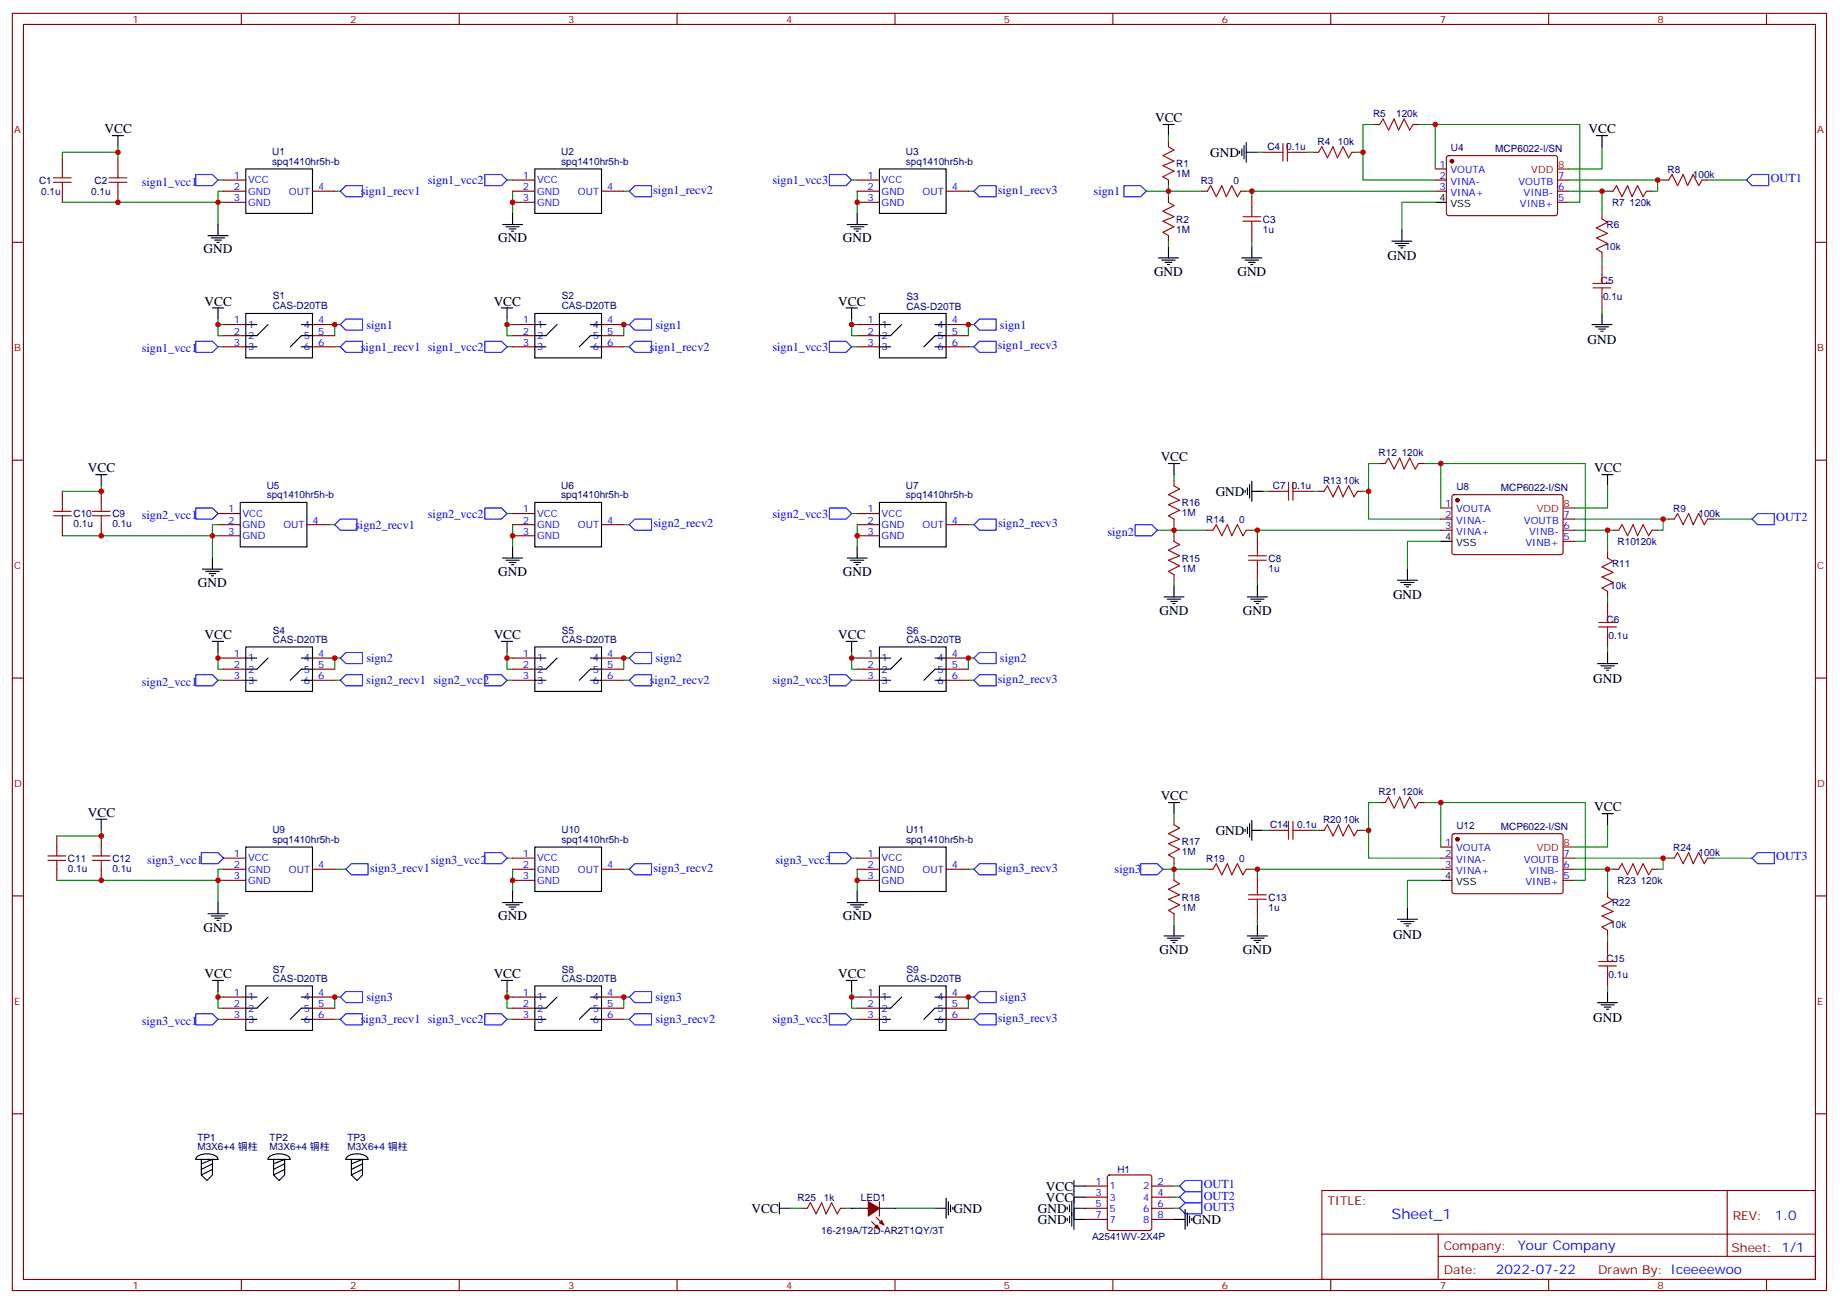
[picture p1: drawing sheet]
<svg xmlns="http://www.w3.org/2000/svg" width="584mm" height="414mm" viewBox="0 0 584 414" stroke-linecap="round" stroke-linejoin="round" font-family="sans-serif">
<g fill="#870000" stroke="#870000" stroke-width=".35">
<path d="M275.6 381.4l3.5 2.1-3.5 2.4z"/>
<path d="M279.1 388.1l.7-.8 .7 1.5z"/>
<path d="M277.7 389.5l.7-.7 .7 1.4z"/>
<circle cx="460.8" cy="51.2" r=".53"/>
<circle cx="462.5" cy="158.7" r=".53"/>
<circle cx="462.5" cy="266.3" r=".53"/>
</g>
<g fill="none" stroke="#870000" stroke-width=".35">
<path d="M3.9 4.2h575.7v405.4h-575.7zM7.4 7.8h568.7v398.2h-568.7zM76.6 4.2v3.6M145.7 4.2v3.6M214.9 4.2v3.6M284 4.2v3.6M353.2 4.2v3.6M422.3 4.2v3.6M491.5 4.2v3.6M560.6 4.2v3.6M436.1 39.5h1.7M448.4 39.5h1.8"/>
<path d="M19.8 50.1v3.5M37.4 50.1v3.5M70.9 57.1h7.1M162.7 57.1h7M272 57.1h7.1M370.8 44.8v1.8M370.8 57.1v1.8M400.8 48.3h3.5M411.4 48.3h3.5M416.7 48.3h1.7M429 48.3h1.8M455.5 53.6h3.5"/>
<path d="M455.5 57.1h3.5M459.2 49.6l.5-.2h34.1l.5 .7-.1 17.9-.6 .4h-34.2l-.4-.7v-17.6zM494.3 57.1h3.5M527.8 57.1h1.8M540.1 57.1h1.8M3.9 76.9h3.5M19.8 60.7v3.5M37.4 60.7v3.5M70.9 60.7h7.1M70.9 64.2h7.1M99.2 60.7h7M162.7 60.7h7"/>
<path d="M162.7 64.2h7M190.9 60.7h7M272 60.7h7.1M272 64.2h7.1M300.2 60.7h7.1M370.8 62.4v1.8M370.8 74.8v1.8M381.4 60.7h1.8M393.7 60.7h1.8M397.3 62.4v3.6M397.3 73v3.6M455.5 60.7h3.5"/>
<path d="M494.3 60.7h3.5M494.3 64.2h3.5M508.4 67.7v1.8M510.2 60.7h1.7M522.5 60.7h1.8M576.1 76.9h3.5M508.4 80.1v1.7M508.4 83.6v3.5M508.4 94.2v3.5M70.9 103h7.1M70.9 106.5h7.1M70.9 110.1h7.1"/>
<path d="M99.2 103h7M99.2 106.5h7M99.2 110.1h7M162.7 103h7M162.7 106.5h7M162.7 110.1h7M190.9 103h7M190.9 106.5h7M190.9 110.1h7M272 103h7.1M272 106.5h7.1M272 110.1h7.1"/>
<path d="M300.2 103h7.1M300.2 106.5h7.1M300.2 110.1h7.1M3.9 146h3.5M19.8 155.9v3.6M32.1 155.9v3.6M372.6 152.4v1.8M402.6 155.9h3.5M413.1 155.9h3.6M418.4 155.9h1.8M430.8 155.9h1.7M437.8 147.1h1.8"/>
<path d="M450.2 147.1h1.7M461 157.2l.5-.2h34.1l.4 .7v17.9l-.7 .4h-34.1l-.4-.7v-17.6zM576.1 146h3.5M19.8 166.5v3.5M32.1 166.5v3.5M69.2 163h7M69.2 166.5h7M69.2 170h7M97.4 166.5h7.1M162.7 163h7M162.7 166.5h7M162.7 170h7"/>
<path d="M190.9 166.5h7M272 163h7.1M272 166.5h7.1M272 170h7.1M300.2 166.5h7.1M372.6 164.7v1.8M372.6 170v1.8M383.2 168.3h1.7M395.5 168.3h1.8M399 170v3.6M457.2 164.7h3.6M457.2 168.3h3.6"/>
<path d="M457.2 161.2h3.6M496 164.7h3.6M496 168.3h3.6M496 171.8h3.6M510.2 175.3v1.8M511.9 168.3h1.8M524.3 168.3h1.7M529.6 164.7h1.7M541.9 164.7h1.8M372.6 182.4v1.7M399 180.6v3.5M510.2 187.7v1.7"/>
<path d="M510.2 191.2v3.5M3.9 215.2h3.5M70.9 208.8h7.1M70.9 212.4h7.1M70.9 215.9h7.1M99.2 208.8h7M99.2 212.4h7M99.2 215.9h7M162.7 208.8h7M162.7 212.4h7M162.7 215.9h7M190.9 208.8h7"/>
<path d="M190.9 212.4h7M190.9 215.9h7M272 208.8h7.1M272 212.4h7.1M272 215.9h7.1M300.2 208.8h7.1M300.2 212.4h7.1M300.2 215.9h7.1M510.2 201.8v3.5M576.1 215.2h3.5M372.6 260v1.8M437.8 254.7h1.8"/>
<path d="M450.2 254.7h1.7M18 265.3v3.5M18 275.9v3.5M32.1 265.3v3.5M32.1 275.9v3.5M70.9 272.3h7.1M70.9 275.9h7.1M70.9 279.4h7.1M99.2 275.9h7M162.7 272.3h7M162.7 275.9h7M162.7 279.4h7"/>
<path d="M190.9 275.9h7M272 272.3h7.1M272 275.9h7.1M272 279.4h7.1M300.2 275.9h7.1M372.6 272.3v1.8M372.6 277.6v1.8M383.2 275.9h1.7M395.5 275.9h1.8M399 277.6v3.6M402.6 263.5h3.5M413.1 263.5h3.6"/>
<path d="M418.4 263.5h1.8M430.8 263.5h1.7M457.2 268.8h3.6M457.2 272.3h3.6M457.2 275.9h3.6M461 264.8l.5-.2h34.1l.4 .7v17.9l-.7 .4h-34.1l-.4-.7v-17.6zM496 272.3h3.6M496 275.9h3.6M496 279.4h3.6M511.9 275.9h1.8M524.3 275.9h1.7M529.6 272.3h1.7"/>
<path d="M541.9 272.3h1.8M3.9 284.3h3.5M372.6 290v1.7M399 288.2v3.5M510.2 282.9v1.8M510.2 295.3v1.7M510.2 298.8v3.5M576.1 284.3h3.5M70.9 316.4h7.1M70.9 320h7.1M99.2 316.4h7M99.2 320h7"/>
<path d="M162.7 316.4h7M162.7 320h7M190.9 316.4h7M190.9 320h7M272 316.4h7.1M272 320h7.1M300.2 316.4h7.1M300.2 320h7.1M510.2 309.4v3.5M70.9 323.5h7.1M99.2 323.5h7M162.7 323.5h7"/>
<path d="M190.9 323.5h7M272 323.5h7.1M300.2 323.5h7.1M3.9 353.5h3.5M576.1 353.5h3.5M344.3 376.4h7.1M344.3 379.9h7.1M351.6 373.1l.5-.2h12.7l.5 .2 .2 .5v16.2l-.2 .5-.5 .2h-12.7l-.5-.2-.2-.5v-16.2zM365.5 376.4h7.1M365.5 379.9h7.1M419.5 377.8h156.6v28.2h-156.6zM548.1 377.8v20.9"/>
<path d="M254.4 383.5h1.8M266.7 383.5h1.8M276.6 387.7l2.5 2.5M278 386.3l2.5 2.5M279.1 381.4v4.5M344.3 383.5h7.1M344.3 387h7.1M365.5 383.5h7.1M365.5 387h7.1M419.5 391.7h156.5M456.4 398.7h119.6M456.4 391.7v14.1"/>
<path d="M76.6 406v3.6M145.7 406v3.6M214.9 406v3.6M284 406v3.6M353.2 406v3.6M422.3 406v3.6M491.5 406v3.6M560.6 406v3.6"/>
</g>
<g fill="none" stroke="#000" stroke-width=".35">
<path d="M369 39.5h3.6M370.8 39.5v3.5M35.7 43h3.5M37.4 43v3.6M78 53.6h21.2v14.1h-21.2zM169.7 53.6h21.2v14.1h-21.2zM279.1 53.6h21.1v14.1h-21.1zM393.4 48v.7M394.1 47.3v2.1M394.8 46.2v4.2M395.5 48.3h3.5M395.5 45.2v6.3"/>
<path d="M506.6 43h3.6M508.4 43v3.6M66 74.8h6.4M67.1 75.5h4.2M68.1 76.2h2.1M68.8 76.9h.7M69.2 71.3v3.5M159.5 71.3h6.3M160.5 72h4.3M161.6 72.7h2.1M162.3 73.4h.7M162.7 67.7v3.6"/>
<path d="M268.9 71.3h6.3M269.9 72h4.2M271 72.7h2.1M271.7 73.4h.7M272 67.7v3.6M370.8 78.3v3.5M397.3 78.3v3.5M441.7 76.6h6.4M442.8 77.3h4.2M443.8 78h2.1M444.5 78.7h.7M444.9 73v3.6"/>
<path d="M455.5 64.2h3.5M67.4 97.7h3.5M69.2 97.7v3.5M78 99.5h21.2v14.1h-21.2zM159.1 97.7h3.6M160.9 97.7v3.5M169.7 99.5h21.2v14.1h-21.2zM268.5 97.7h3.5M270.3 97.7v3.5M279.1 99.5h21.1v14.1h-21.1zM367.6 81.8h6.4M368.7 82.5h4.2"/>
<path d="M369.7 83.3h2.2M370.5 84h.7M394.1 81.8h6.3M395.1 82.5h4.3M396.2 83.3h2.1M396.9 84h.7M508.4 99.5v3.5M78 103h3.5M78 110.1h3.5M85.1 103l-3.6 3.5h-3.5M95.6 103h3.6M95.6 110.1h3.6"/>
<path d="M99.2 106.5h-3.6l-3.5 3.6M169.7 103h3.5M169.7 110.1h3.5M176.8 103l-3.6 3.5h-3.5M187.4 103h3.5M187.4 110.1h3.5M190.9 106.5h-3.5l-3.6 3.6M279.1 103h3.5M279.1 110.1h3.5M286.1 103l-3.5 3.5h-3.5M296.7 103h3.5M296.7 110.1h3.5"/>
<path d="M300.2 106.5h-3.5l-3.5 3.6M505.2 103h6.4M506.3 103.7h4.2M507.3 104.4h2.1M508 105.1h.7M30.4 150.6h3.5M32.1 150.6v3.6M76.2 159.5h21.2v14.1h-21.2zM169.7 159.5h21.2v14.1h-21.2zM279.1 159.5h21.1v14.1h-21.1zM370.8 147.1h3.5M372.6 147.1v3.5"/>
<path d="M395.1 155.6v.7M395.9 154.9v2.1M396.6 153.8v4.2M397.3 152.8v6.3M397.3 155.9h3.5M508.4 150.6h3.5M510.2 150.6v3.6M67.4 177.1v3.5M159.5 177.1h6.3M160.5 177.8h4.3M161.6 178.5h2.1M162.3 179.2h.7"/>
<path d="M162.7 173.6v3.5M268.9 177.1h6.3M269.9 177.8h4.2M271 178.5h2.1M271.7 179.2h.7M272 173.6v3.5M457.2 171.8h3.6M64.2 180.6h6.4M65.3 181.3h4.2M66.4 182h2.1M67.1 182.7h.7M369.4 189.4h6.3"/>
<path d="M370.5 190.1h4.2M371.5 190.9h2.1M372.2 191.6h.7M372.6 185.9v3.5M395.9 189.4h6.3M396.9 190.1h4.2M398 190.9h2.1M398.7 191.6h.7M399 185.9v3.5M443.5 184.1h6.3M444.5 184.9h4.3M445.6 185.6h2.1"/>
<path d="M446.3 186.3h.7M446.7 180.6v3.5M67.4 203.6h3.5M69.2 203.6v3.5M78 205.3h21.2v14.1h-21.2zM78 208.8h3.5M78 215.9h3.5M85.1 208.8l-3.6 3.6h-3.5M95.6 208.8h3.6M95.6 215.9h3.6M99.2 212.4h-3.6l-3.5 3.5M159.1 203.6h3.6"/>
<path d="M160.9 203.6v3.5M169.7 205.3h21.2v14.1h-21.2zM169.7 208.8h3.5M169.7 215.9h3.5M176.8 208.8l-3.6 3.6h-3.5M187.4 208.8h3.5M187.4 215.9h3.5M190.9 212.4h-3.5l-3.6 3.5M268.5 203.6h3.5M270.3 203.6v3.5M279.1 205.3h21.1v14.1h-21.1zM279.1 208.8h3.5"/>
<path d="M279.1 215.9h3.5M286.1 208.8l-3.5 3.6h-3.5M296.7 208.8h3.5M296.7 215.9h3.5M300.2 212.4h-3.5l-3.5 3.5M507 210.6h6.3M508 211.3h4.3M509.1 212h2.1M509.8 212.7h.7M510.2 207.1v3.5M30.4 260h3.5M32.1 260v3.5"/>
<path d="M370.8 254.7h3.5M372.6 254.7v3.5M508.4 258.2h3.5M510.2 258.2v3.6M78 268.8h21.2v14.1h-21.2zM169.7 268.8h21.2v14.1h-21.2zM279.1 268.8h21.1v14.1h-21.1zM395.1 263.2v.7M395.9 262.5v2.1M396.6 261.4v4.2M397.3 260.3v6.4M397.3 263.5h3.5"/>
<path d="M457.2 279.4h3.6M66 290h6.4M67.1 290.7h4.2M68.1 291.4h2.1M68.8 292.1h.7M69.2 286.5v3.5M159.5 286.5h6.3M160.5 287.2h4.3M161.6 287.9h2.1M162.3 288.6h.7M162.7 282.9v3.6M268.9 286.5h6.3"/>
<path d="M269.9 287.2h4.2M271 287.9h2.1M271.7 288.6h.7M272 282.9v3.6M369.4 297h6.3M370.5 297.7h4.2M371.5 298.4h2.1M372.2 299.2h.7M372.6 293.5v3.5M395.9 297h6.3M396.9 297.7h4.2M398 298.4h2.1"/>
<path d="M398.7 299.2h.7M399 293.5v3.5M443.5 291.7h6.3M444.5 292.5h4.3M445.6 293.2h2.1M446.3 293.9h.7M446.7 288.2v3.5M67.4 311.1h3.5M69.2 311.1v3.6M78 312.9h21.2v14.1h-21.2zM78 316.4h3.5M85.1 316.4l-3.6 3.6h-3.5"/>
<path d="M95.6 316.4h3.6M99.2 320h-3.6l-3.5 3.5M159.1 311.1h3.6M160.9 311.1v3.6M169.7 312.9h21.2v14.1h-21.2zM169.7 316.4h3.5M176.8 316.4l-3.6 3.6h-3.5M187.4 316.4h3.5M190.9 320h-3.5l-3.6 3.5M268.5 311.1h3.5M270.3 311.1v3.6M279.1 312.9h21.1v14.1h-21.1z"/>
<path d="M279.1 316.4h3.5M286.1 316.4l-3.5 3.6h-3.5M296.7 316.4h3.5M300.2 320h-3.5l-3.5 3.5M507 318.2h6.3M508 318.9h4.3M509.1 319.6h2.1M510.2 314.7v3.5M78 323.5h3.5M95.6 323.5h3.6M169.7 323.5h3.5M187.4 323.5h3.5"/>
<path d="M279.1 323.5h3.5M296.7 323.5h3.5M509.8 320.3h.7M62.5 367.2a5.3 5.3 0 0 1 6.6 .3l.1 .4h-7.1zM63.9 367.9v5l1.8 1.7 1.7-1.7v-5l-3.5 1.5M67.4 369.4l-3.5 1.7M67.4 371.1l-3.5 1.8M85.4 367.2a5.3 5.3 0 0 1 6.6 .3l.1 .4h-7zM86.8 367.9v5l1.8 1.7 1.7-1.7v-5l-3.5 1.5M90.3 369.4l-3.5 1.7M90.3 371.1l-3.5 1.8M110.1 367.2a5.3 5.3 0 0 1 6.6 .3l.1 .4h-7.1z"/>
<path d="M111.5 367.9v5l1.8 1.7 1.7-1.7v-5l-3.5 1.5M115 369.4l-3.5 1.7M115 371.1l-3.5 1.8M340.8 374.6v15.6M340.8 376.4h3.5M340.8 379.9h3.5M247.3 383.5h3.6M247.3 381.7v3.5M270.3 383.5h5.3M279.1 383.5h5.3M296.7 383.5h3.5M300.2 380.3v6.3"/>
<path d="M301 381.4v4.2M301.7 382.4v2.1M302.4 383.1v.7M338.7 383.1v.7M338.7 386.6v.7M339.4 382.4v2.1M339.4 385.9v2.2M340.1 381.4v7.7M340.8 383.5h3.5M340.8 387h3.5M372.6 387h3.5M376.1 383.8v6.4"/>
<path d="M376.8 384.9v4.2M377.5 385.9v2.2M378.2 386.6v.7"/>
</g>
<path d="M494.3 53.6h3.5M496 161.2h3.6M496 268.8h3.6" fill="none" stroke="#f00" stroke-width=".35"/>
<g fill="none" stroke="#a10000" stroke-width=".35">
<path d="M437.8 39.5l1.1-1.8 1.8 3.6 1.7-3.6 1.4 3.6 1.8-3.6 1.8 3.6 1-1.8M17 57.9h5.6M17 56.4h5.6M19.8 53.6v2.8M19.8 57.9v2.8M34.6 57.9h5.7M34.6 56.4h5.7M37.4 53.6v2.8M37.4 57.9v2.8M370.8 46.6l1.8 1-3.6 1.8 3.6 1.8-3.6 1.4 3.6 1.7-3.6 1.8 1.8 1M404.3 48.3h2.8M407.1 45.5v5.7"/>
<path d="M408.6 45.5v5.7M408.6 48.3h2.8M418.4 48.3l1.1-1.7 1.8 3.5 1.7-3.5 1.4 3.5 1.8-3.5 1.8 3.5 1-1.8M529.6 57.1l1-1.7 1.8 3.5 1.7-3.5 1.5 3.5 1.7-3.5 1.8 3.5 1-1.8M370.8 64.2l1.8 1.1-3.6 1.7 3.6 1.8-3.6 1.4 3.6 1.8-3.6 1.7 1.8 1.1M383.2 60.7l1-1.8 1.8 3.5 1.7-3.5 1.4 3.5 1.8-3.5 1.8 3.5 1-1.7M394.4 70.2h5.7M394.4 68.8h5.7M397.3 66v2.8M397.3 70.2v2.8M508.4 69.5l1.8 1.1-3.6 1.7 3.6 1.8-3.6 1.4 3.6 1.8-3.6 1.7 1.8 1.1M511.9 60.7l1.1-1.8 1.7 3.5 1.8-3.5 1.4 3.5 1.8-3.5 1.7 3.5 1.1-1.7"/>
<path d="M505.6 91.4h5.6M505.6 90h5.6M508.4 87.1v2.9M508.4 91.4v2.8M19.8 159.5v2.8M32.1 159.5v2.8M372.6 154.2l1.7 1-3.5 1.8 3.5 1.7-3.5 1.5 3.5 1.7-3.5 1.8 1.8 1M406.1 155.9h2.8M408.9 153.1v5.6M410.3 153.1v5.6M410.3 155.9h2.8M420.2 155.9l1.1-1.7 1.7 3.5 1.8-3.5 1.4 3.5 1.8-3.5 1.7 3.5 1.1-1.8"/>
<path d="M439.6 147.1l1.1-1.8 1.7 3.6 1.8-3.6 1.4 3.6 1.8-3.6 1.7 3.6 1.1-1.8M17 163.7h5.6M17 162.3h5.6M19.8 163.7v2.8M29.3 163.7h5.7M29.3 162.3h5.7M32.1 163.7v2.8M372.6 171.8l1.7 1.1-3.5 1.7 3.5 1.8-3.5 1.4 3.5 1.8-3.5 1.7 1.8 1.1M384.9 168.3l1.1-1.8 1.7 3.5 1.8-3.5 1.4 3.5 1.8-3.5 1.7 3.5 1.1-1.7M396.2 177.8h5.6M396.2 176.4h5.6M399 173.6v2.8"/>
<path d="M399 177.8v2.8M510.2 177.1l1.7 1.1-3.5 1.7 3.5 1.8-3.5 1.4 3.5 1.8-3.5 1.7 1.8 1.1M513.7 168.3l1-1.8 1.8 3.5 1.8-3.5 1.4 3.5 1.7-3.5 1.8 3.5 1.1-1.7M531.3 164.7l1.1-1.7 1.7 3.5 1.8-3.5 1.4 3.5 1.8-3.5 1.7 3.5 1.1-1.8M507.3 199h5.7M507.3 197.6h5.7M510.2 194.7v2.9M510.2 199v2.8M439.6 254.7l1.1-1.8 1.7 3.6 1.8-3.6 1.4 3.6 1.8-3.6 1.7 3.6 1.1-1.8M15.2 273h5.6M15.2 271.6h5.6M18 268.8v2.8"/>
<path d="M18 273v2.9M29.3 273h5.7M29.3 271.6h5.7M32.1 268.8v2.8M32.1 273v2.9M372.6 261.8l1.7 1-3.5 1.8 3.5 1.7-3.5 1.5 3.5 1.7-3.5 1.8 1.8 1M372.6 279.4l1.7 1.1-3.5 1.7 3.5 1.8-3.5 1.4 3.5 1.8-3.5 1.7 1.8 1.1M384.9 275.9l1.1-1.8 1.7 3.5 1.8-3.5 1.4 3.5 1.8-3.5 1.7 3.5 1.1-1.7M406.1 263.5h2.8M408.9 260.7v5.6M410.3 260.7v5.6M410.3 263.5h2.8"/>
<path d="M420.2 263.5l1.1-1.7 1.7 3.5 1.8-3.5 1.4 3.5 1.8-3.5 1.7 3.5 1.1-1.8M513.7 275.9l1-1.8 1.8 3.5 1.8-3.5 1.4 3.5 1.7-3.5 1.8 3.5 1.1-1.7M531.3 272.3l1.1-1.7 1.7 3.5 1.8-3.5 1.4 3.5 1.8-3.5 1.7 3.5 1.1-1.8M396.2 285.4h5.6M396.2 284h5.6M399 281.2v2.8M399 285.4v2.8M510.2 284.7l1.7 1-3.5 1.8 3.5 1.8-3.5 1.4 3.5 1.8-3.5 1.7 1.8 1.1M507.3 306.6h5.7M507.3 305.2h5.7M510.2 302.3v2.9M510.2 306.6v2.8"/>
<path d="M256.2 383.5l1-1.8 1.8 3.5 1.7-3.5 1.4 3.5 1.8-3.5 1.8 3.5 1-1.7"/>
</g>
<g fill="none" stroke="#008700" stroke-width=".35">
<path d="M436.1 39.5h-3.6v8.8M450.2 39.5h5.3v14.1M455.5 39.5h45.8v24.7h-3.5M37.4 46.6v1.7h-17.6v1.8M37.4 48.3v1.8M69.2 57.1h1.7M160.9 57.1h1.8M270.3 57.1h1.7M370.8 43v1.8M370.8 58.9v1.8h-7.1M399 48.3h1.8M414.9 48.3h1.8"/>
<path d="M430.8 48.3h1.7v8.8h23M497.8 57.1h28.2v3.6h-1.7M508.4 46.6v7h-10.6M526 57.1h1.8M541.9 57.1h12.3M70.9 64.2h-1.7v7.1M70.9 60.7h-1.7v3.5h-49.4M106.2 60.7h1.8M162.7 60.7v7M197.9 60.7h1.8M272 60.7v7M307.3 60.7h1.8"/>
<path d="M370.8 76.6v1.7M381.4 60.7h-10.6v1.7M395.5 60.7h60M397.3 60.7v1.7M397.3 76.6v1.7M455.5 64.2h-10.6v8.8M497.8 60.7h10.6v7M508.4 60.7h1.8M508.4 81.8v1.8M508.4 97.7v1.8M69.2 101.2v1.8M69.2 110.1h1.7"/>
<path d="M70.9 103h-1.7v3.5h1.7M106.2 110.1h1.8M108 103h-1.8v3.5M160.9 101.2v5.3h1.8M160.9 110.1h1.8M160.9 103h1.8M197.9 110.1h1.8M199.7 103h-1.8v3.5M270.3 101.2v5.3h1.7M270.3 110.1h1.7M270.3 103h1.7M307.3 110.1h1.8"/>
<path d="M309.1 103h-1.8v3.5M32.1 154.2v1.7h-12.3M372.6 150.6v1.8M400.8 155.9h1.8M416.7 155.9h1.7M432.5 155.9h1.8v8.8h22.9M437.8 147.1h-3.5v8.8M451.9 147.1h5.3v14.1M457.2 147.1h45.9v24.7h-3.5M510.2 154.2v7h-10.6M69.2 166.5h-1.8v3.5h-47.6M69.2 170h-1.8v7.1"/>
<path d="M104.5 166.5h1.7M160.9 163h1.8M162.7 166.5v7.1M197.9 166.5h1.8M270.3 163h1.7M272 166.5v7.1M307.3 166.5h1.8M367.3 168.3h5.3v1.7M372.6 166.5v1.8h10.6M397.3 168.3h59.9M399 168.3v1.7M457.2 171.8h-10.5v8.8"/>
<path d="M499.6 164.7h28.2v3.6h-1.8M499.6 168.3h10.6v7M510.2 168.3h1.7M527.8 164.7h1.8M543.7 164.7h12.3M372.6 184.1v1.8M399 184.1v1.8M510.2 189.4v1.8M69.2 207.1v1.7M69.2 215.9h1.7M70.9 208.8h-1.7v3.6h1.7M106.2 215.9h1.8"/>
<path d="M108 208.8h-1.8v3.6M160.9 207.1v5.3h1.8M160.9 215.9h1.8M160.9 208.8h1.8M197.9 215.9h1.8M199.7 208.8h-1.8v3.6M270.3 207.1v5.3h1.7M270.3 215.9h1.7M270.3 208.8h1.7M307.3 215.9h1.8M309.1 208.8h-1.8v3.6M510.2 205.3v1.8"/>
<path d="M372.6 258.2v1.8M437.8 254.7h-3.5v8.8M451.9 254.7h5.3v14.1M457.2 254.7h45.9v24.7h-3.5M32.1 263.5v1.8h-14.1M70.9 279.4h-1.7v7.1M70.9 275.9h-1.7v3.5h-51.2M106.2 275.9h3.5M160.9 272.3h1.8M162.7 275.9v7M197.9 275.9h1.8M270.3 272.3h1.7"/>
<path d="M272 275.9v7M307.3 275.9h1.8M369 275.9h14.2M372.6 274.1v3.5M397.3 275.9h59.9M399 275.9v1.7M400.8 263.5h1.8M416.7 263.5h1.7M432.5 263.5h1.8v8.8h22.9M457.2 279.4h-10.5v8.8M499.6 275.9h10.6v7M499.6 272.3h28.2v3.6h-1.8"/>
<path d="M510.2 261.8v7h-10.6M510.2 275.9h1.7M527.8 272.3h1.8M543.7 272.3h12.3M372.6 291.7v1.8M399 291.7v1.8M510.2 297v1.8M69.2 314.7v1.7M70.9 316.4h-1.7v3.6h1.7M108 316.4h-1.8v3.6M160.9 314.7v5.3h1.8M160.9 316.4h1.8"/>
<path d="M199.7 316.4h-1.8v3.6M270.3 314.7v5.3h1.7M270.3 316.4h1.7M309.1 316.4h-1.8v3.6M510.2 312.9v1.8M69.2 323.5h1.7M106.2 323.5h1.8M160.9 323.5h1.8M197.9 323.5h1.8M270.3 323.5h1.7M307.3 323.5h1.8M372.6 376.4h1.7"/>
<path d="M372.6 379.9h1.7M250.9 383.5h3.5M268.5 383.5h1.8M284.4 383.5h12.3M372.6 383.5h1.7"/>
</g>
<g fill="none" stroke="#00f" stroke-width=".35">
<path d="M62.1 55.4h5.3l1.8 1.7-1.8 1.8h-5.3zM153.8 55.4h5.3l1.8 1.7-1.8 1.8h-5.3zM263.2 55.4h5.3l1.8 1.7-1.8 1.8h-5.3zM356.7 58.9h5.3l1.7 1.8-1.7 1.7h-5.3zM554.2 57.1l1.8-1.7h5.3v3.5h-5.3zM108 60.7l1.7-1.8h5.3v3.5h-5.3zM199.7 60.7l1.8-1.8h5.3v3.5h-5.3zM309.1 60.7l1.7-1.8h5.3v3.5h-5.3zM62.1 108.3h5.3l1.8 1.8-1.8 1.7h-5.3zM108 103l1.7-1.8h5.3v3.6h-5.3zM109.7 108.3h5.3v3.5h-5.3l-1.7-1.7zM153.8 108.3h5.3l1.8 1.8-1.8 1.7h-5.3z"/>
<path d="M199.7 103l1.8-1.8h5.3v3.6h-5.3zM201.5 108.3h5.3v3.5h-5.3l-1.8-1.7zM263.2 108.3h5.3l1.8 1.8-1.8 1.7h-5.3zM309.1 103l1.7-1.8h5.3v3.6h-5.3zM309.1 110.1l1.7-1.8h5.3v3.5h-5.3zM62.1 161.2h5.3l1.8 1.8-1.8 1.7h-5.3zM106.2 166.5l1.8-1.8h5.3v3.6h-5.3zM153.8 161.2h5.3l1.8 1.8-1.8 1.7h-5.3zM199.7 166.5l1.8-1.8h5.3v3.6h-5.3zM263.2 161.2h5.3l1.8 1.8-1.8 1.7h-5.3zM309.1 166.5l1.7-1.8h5.3v3.6h-5.3zM360.2 166.5h5.3l1.8 1.8-1.8 1.7h-5.3z"/>
<path d="M556 164.7l1.8-1.7h5.3v3.5h-5.3zM62.1 214.1h5.3l1.8 1.8-1.8 1.8h-5.3zM108 208.8l1.7-1.7h5.3v3.5h-5.3zM108 215.9l1.7-1.8h5.3v3.6h-5.3zM153.8 214.1h5.3l1.8 1.8-1.8 1.8h-5.3zM199.7 215.9l1.8-1.8h5.3v3.6h-5.3zM199.7 208.8l1.8-1.7h5.3v3.5h-5.3zM263.2 214.1h5.3l1.8 1.8-1.8 1.8h-5.3zM309.1 215.9l1.7-1.8h5.3v3.6h-5.3zM309.1 208.8l1.7-1.7h5.3v3.5h-5.3zM63.9 270.6h5.3l1.7 1.7-1.7 1.8h-5.3zM109.7 275.9l1.8-1.8h5.3v3.5h-5.3z"/>
<path d="M153.8 270.6h5.3l1.8 1.7-1.8 1.8h-5.3zM199.7 275.9l1.8-1.8h5.3v3.5h-5.3zM263.2 270.6h5.3l1.8 1.7-1.8 1.8h-5.3zM309.1 275.9l1.7-1.8h5.3v3.5h-5.3zM362 274.1h5.3l1.7 1.8-1.7 1.7h-5.3zM556 272.3l1.8-1.7h5.3v3.5h-5.3zM108 316.4l1.7-1.7h5.3v3.5h-5.3zM199.7 316.4l1.8-1.7h5.3v3.5h-5.3zM309.1 316.4l1.7-1.7h5.3v3.5h-5.3zM62.1 321.7h5.3l1.8 1.8-1.8 1.8h-5.3zM109.7 321.7h5.3v3.6h-5.3l-1.7-1.8zM153.8 321.7h5.3l1.8 1.8-1.8 1.8h-5.3z"/>
<path d="M201.5 321.7h5.3v3.6h-5.3l-1.8-1.8zM263.2 321.7h5.3l1.8 1.8-1.8 1.8h-5.3zM310.8 321.7h5.3v3.6h-5.3l-1.7-1.8zM374.3 376.4l1.8-1.8h5.3v3.6h-5.3zM374.3 379.9l1.8-1.7h5.3v3.5h-5.3zM376.1 381.7h5.3v3.5h-5.3l-1.8-1.7z"/>
</g>
<g fill="#c00">
<circle cx="69.2" cy="64.2" r=".88"/>
<circle cx="397.3" cy="60.7" r=".88"/>
<circle cx="432.5" cy="48.3" r=".88"/>
<circle cx="455.5" cy="39.5" r=".88"/>
<circle cx="508.4" cy="60.7" r=".88"/>
<circle cx="526" cy="57.1" r=".88"/>
<circle cx="527.8" cy="164.7" r=".88"/>
<circle cx="510.2" cy="168.3" r=".88"/>
<circle cx="457.2" cy="147.1" r=".88"/>
<circle cx="434.3" cy="155.9" r=".88"/>
<circle cx="399" cy="168.3" r=".88"/>
<circle cx="32.1" cy="170" r=".88"/>
<circle cx="67.4" cy="170" r=".88"/>
<circle cx="69.2" cy="279.4" r=".88"/>
<circle cx="399" cy="275.9" r=".88"/>
<circle cx="434.3" cy="263.5" r=".88"/>
<circle cx="457.2" cy="254.7" r=".88"/>
<circle cx="510.2" cy="275.9" r=".88"/>
<circle cx="527.8" cy="272.3" r=".88"/>
<circle cx="370.8" cy="60.7" r=".88"/>
<circle cx="372.6" cy="168.3" r=".88"/>
<circle cx="372.6" cy="275.9" r=".88"/>
<circle cx="37.4" cy="64.2" r=".88"/>
<circle cx="37.4" cy="48.3" r=".88"/>
<circle cx="69.2" cy="103" r=".88"/>
<circle cx="160.9" cy="103" r=".88"/>
<circle cx="270.3" cy="103" r=".88"/>
<circle cx="32.1" cy="155.9" r=".88"/>
<circle cx="270.3" cy="208.8" r=".88"/>
<circle cx="160.9" cy="208.8" r=".88"/>
<circle cx="69.2" cy="208.8" r=".88"/>
<circle cx="32.1" cy="279.4" r=".88"/>
<circle cx="32.1" cy="265.3" r=".88"/>
<circle cx="69.2" cy="316.4" r=".88"/>
<circle cx="160.9" cy="316.4" r=".88"/>
<circle cx="270.3" cy="316.4" r=".88"/>
<circle cx="106.2" cy="103" r=".88"/>
<circle cx="197.9" cy="103" r=".88"/>
<circle cx="307.3" cy="103" r=".88"/>
<circle cx="106.2" cy="208.8" r=".88"/>
<circle cx="197.9" cy="208.8" r=".88"/>
<circle cx="307.3" cy="208.8" r=".88"/>
<circle cx="106.2" cy="316.4" r=".88"/>
<circle cx="197.9" cy="316.4" r=".88"/>
<circle cx="307.3" cy="316.4" r=".88"/>
<circle cx="162.7" cy="64.2" r=".88"/>
<circle cx="272" cy="64.2" r=".88"/>
<circle cx="162.7" cy="170" r=".88"/>
<circle cx="272" cy="170" r=".88"/>
<circle cx="162.7" cy="279.4" r=".88"/>
<circle cx="272" cy="279.4" r=".88"/>
</g>
<text font-size="4.6" fill="#00f" x="441.6" y="386.9">Sheet_1</text>
<g font-size="4.2">
<text x="366.6" y="38.8">VCC</text>
<text x="33.2" y="42.3">VCC</text>
<text x="504.2" y="42.3">VCC</text>
<text x="384" y="49.8">GND</text>
<text x="158.1" y="76.9">GND</text>
<text x="267.4" y="76.9">GND</text>
<text x="64.6" y="80.4">GND</text>
<text x="440.3" y="82.7">GND</text>
<text x="366.2" y="87.5">GND</text>
<text x="392.7" y="87.5">GND</text>
<text x="64.9" y="97">VCC</text>
<text x="156.7" y="97">VCC</text>
<text x="266" y="97">VCC</text>
<text x="503.8" y="109.1">GND</text>
<text x="27.9" y="149.9">VCC</text>
<text x="368.3" y="146.4">VCC</text>
<text x="505.9" y="149.9">VCC</text>
<text x="385.8" y="157.4">GND</text>
<text x="158.1" y="182.7">GND</text>
<text x="267.4" y="182.7">GND</text>
<text x="62.8" y="186.3">GND</text>
<text x="442.1" y="190.3">GND</text>
<text x="368" y="195.1">GND</text>
<text x="394.4" y="195.1">GND</text>
<text x="64.9" y="202.8">VCC</text>
<text x="156.7" y="202.8">VCC</text>
<text x="266" y="202.8">VCC</text>
<text x="505.6" y="216.7">GND</text>
<text x="368.3" y="254">VCC</text>
<text x="505.9" y="257.5">VCC</text>
<text x="27.9" y="259.3">VCC</text>
<text x="385.8" y="265">GND</text>
<text x="158.1" y="292.1">GND</text>
<text x="267.4" y="292.1">GND</text>
<text x="64.6" y="295.6">GND</text>
<text x="442.1" y="297.9">GND</text>
<text x="368" y="302.7">GND</text>
<text x="394.4" y="302.7">GND</text>
<text x="64.9" y="310.4">VCC</text>
<text x="156.7" y="310.4">VCC</text>
<text x="266" y="310.4">VCC</text>
<text x="505.6" y="324.3">GND</text>
<text x="331.9" y="377.9">VCC</text>
<text x="331.9" y="381.4">VCC</text>
<text x="238.4" y="385">VCC</text>
<text x="302.5" y="384.9">GND</text>
<text x="329.4" y="385">GND</text>
<text x="329.4" y="388.5">GND</text>
<text x="378.4" y="388.4">GND</text>
</g>
<g font-size="4.2" fill="#00f">
<text x="563.3" y="387.1">1.0</text>
<text x="481.7" y="396.6">Your Company</text>
<text x="474.7" y="404.5">2022-07-22</text>
</g>
<g font-size="3.9" fill="#00f">
<text x="45" y="58.9">sign1_vcc1</text>
<text x="135.8" y="58.4">sign1_vcc2</text>
<text x="245.1" y="58.4">sign1_vcc3</text>
<text x="561.9" y="57.9">OUT1</text>
<text x="114.5" y="61.9">sign1_recv1</text>
<text x="207.3" y="61.4">sign1_recv2</text>
<text x="316.7" y="61.4">sign1_recv3</text>
<text x="347.1" y="61.9">sign1</text>
<text x="116.3" y="104.3">sign1</text>
<text x="208" y="104.3">sign1</text>
<text x="317.3" y="104.3">sign1</text>
<text x="45" y="111.8">sign1_vcc1</text>
<text x="114.5" y="111.3">sign1_recv1 sign1_vcc2</text>
<text x="206.2" y="111.3">sign1_recv2</text>
<text x="245.1" y="111.3">sign1_vcc3</text>
<text x="316.7" y="110.8">sign1_recv3</text>
<text x="45" y="164.8">sign2_vcc1</text>
<text x="112.7" y="167.8">sign2_recv1</text>
<text x="135.8" y="164.3">sign2_vcc2</text>
<text x="207.4" y="167.2">sign2_recv2</text>
<text x="245.1" y="164.3">sign2_vcc3</text>
<text x="316.7" y="167.2">sign2_recv3</text>
<text x="563.7" y="165.5">OUT2</text>
<text x="351.4" y="170.1">sign2</text>
<text x="116.3" y="210.1">sign2</text>
<text x="208" y="210.1">sign2</text>
<text x="317.3" y="210.1">sign2</text>
<text x="45" y="217.7">sign2_vcc1</text>
<text x="116.3" y="217.2">sign2_recv1 sign2_vcc2</text>
<text x="206.2" y="217.2">sign2_recv2</text>
<text x="245.1" y="217.2">sign2_vcc3</text>
<text x="316.7" y="216.7">sign2_recv3</text>
<text x="46.8" y="274.1">sign3_vcc1</text>
<text x="136.7" y="274.1">sign3_vcc2</text>
<text x="246.1" y="274.1">sign3_vcc3</text>
<text x="563.7" y="273.1">OUT3</text>
<text x="117.4" y="276.6">sign3_recv1</text>
<text x="207.4" y="276.6">sign3_recv2</text>
<text x="316.7" y="276.6">sign3_recv3</text>
<text x="353.7" y="277.1">sign3</text>
<text x="116.3" y="317.7">sign3</text>
<text x="208" y="317.7">sign3</text>
<text x="317.3" y="317.7">sign3</text>
<text x="45" y="325.3">sign3_vcc1</text>
<text x="114.5" y="324.8">sign3_recv1 sign3_vcc2</text>
<text x="208" y="324.8">sign3_recv2</text>
<text x="245.1" y="324.8">sign3_vcc3</text>
<text x="316.7" y="324.3">sign3_recv3</text>
<text x="382" y="377.2">OUT1</text>
<text x="382" y="380.7">OUT2</text>
<text x="382" y="384.2">OUT3</text>
</g>
<g font-size="3.9" fill="#800">
<text x="421.3" y="382.4">TITLE:</text>
<text x="549.9" y="387.1">REV:</text>
<text x="458.2" y="396.6">Company:</text>
<text x="549.5" y="397.2">Sheet: 1/1</text>
<text x="458.2" y="404.3">Date:</text>
<text x="507.2" y="404.4">Drawn By: Iceeeewoo</text>
</g>
<g font-size="3.2" fill="#800">
<text x="42" y="7.2">1</text>
<text x="111.2" y="7.2">2</text>
<text x="180.3" y="7.2">3</text>
<text x="249.4" y="7.2">4</text>
<text x="318.6" y="7.2">5</text>
<text x="387.7" y="7.2">6</text>
<text x="456.9" y="7.2">7</text>
<text x="526" y="7.2">8</text>
<text x="4.4" y="42.3">A</text>
<text x="576.7" y="42.3">A</text>
<text x="4.4" y="111.5">B</text>
<text x="576.7" y="111.5">B</text>
<text x="4.4" y="180.6">C</text>
<text x="576.7" y="180.6">C</text>
<text x="4.4" y="249.8">D</text>
<text x="576.7" y="249.8">D</text>
<text x="4.4" y="318.9">E</text>
<text x="576.7" y="318.9">E</text>
<text x="42" y="409">1</text>
<text x="111.2" y="409">2</text>
<text x="180.3" y="409">3</text>
<text x="249.4" y="409">4</text>
<text x="318.6" y="409">5</text>
<text x="387.7" y="409">6</text>
<text x="456.9" y="409">7</text>
<text x="526" y="409">8</text>
</g>
<g font-size="3.2" fill="#000080">
<text x="435.7" y="37.1">R5</text>
<text x="443.1" y="37.1">120k</text>
<text x="402.2" y="47.7">C4</text>
<text x="408.2" y="47.7">0.1u</text>
<text x="418.1" y="45.9">R4</text>
<text x="424.6" y="45.9">10k</text>
<text x="460.4" y="47.8">U4</text>
<text x="86.4" y="52.4">spq1410hr5h-b</text>
<text x="86.4" y="49.3">U1</text>
<text x="178.1" y="52.4">spq1410hr5h-b</text>
<text x="178.1" y="49.3">U2</text>
<text x="287.5" y="52.4">spq1410hr5h-b</text>
<text x="287.5" y="49.3">U3</text>
<text x="373.3" y="53">R1</text>
<text x="474.5" y="48.3">MCP6022-I/SN</text>
<text x="12.4" y="58.3">C1</text>
<text x="30" y="58.3">C2</text>
<text x="373.3" y="56.2">1M</text>
<text x="381" y="58.3">R3</text>
<text x="391.4" y="58.3">0</text>
<text x="529.2" y="54.8">R8</text>
<text x="537.3" y="56.4">100k</text>
<text x="13.1" y="61.8">0.1u</text>
<text x="28.9" y="61.8">0.1u</text>
<text x="511.6" y="65.3">R7</text>
<text x="517.1" y="65.3">120k</text>
<text x="373.3" y="70.6">R2</text>
<text x="400.8" y="70.6">C3</text>
<text x="373.3" y="73.8">1M</text>
<text x="400.8" y="73.8">1u</text>
<text x="509.8" y="72.4">R6</text>
<text x="509.2" y="79.4">10k</text>
<text x="86.5" y="95">S1</text>
<text x="178.3" y="95">S2</text>
<text x="287.7" y="95.3">S3</text>
<text x="508" y="90">C5</text>
<text x="508.7" y="95.3">0.1u</text>
<text x="86.5" y="98.2">CAS-D20TB</text>
<text x="178.3" y="98.2">CAS-D20TB</text>
<text x="287.7" y="98.4">CAS-D20TB</text>
<text x="437.5" y="144.7">R12</text>
<text x="444.8" y="144.7">120k</text>
<text x="84.6" y="155.2">U5</text>
<text x="178.1" y="155.2">U6</text>
<text x="287.5" y="155.2">U7</text>
<text x="404" y="155.3">C7</text>
<text x="409.9" y="155.3">0.1u</text>
<text x="419.9" y="153.5">R13</text>
<text x="426.3" y="153.5">10k</text>
<text x="462.2" y="155.4">U8</text>
<text x="476.3" y="155.9">MCP6022-I/SN</text>
<text x="84.6" y="158.2">spq1410hr5h-b</text>
<text x="178.1" y="158.2">spq1410hr5h-b</text>
<text x="287.5" y="158.2">spq1410hr5h-b</text>
<text x="375" y="160.6">R16</text>
<text x="23.3" y="167.3">0.1u</text>
<text x="23.3" y="164.1">C10</text>
<text x="35.7" y="167.3">0.1u</text>
<text x="35.7" y="164.1">C9</text>
<text x="375" y="163.8">1M</text>
<text x="382.8" y="165.9">R14</text>
<text x="393.2" y="165.9">0</text>
<text x="531" y="162.3">R9</text>
<text x="539" y="164">100k</text>
<text x="513.3" y="172.9">R10120k</text>
<text x="375" y="178.2">R15</text>
<text x="402.6" y="178.2">C8</text>
<text x="511.6" y="180">R11</text>
<text x="375" y="181.4">1M</text>
<text x="402.6" y="181.4">1u</text>
<text x="511" y="187">10k</text>
<text x="509.8" y="197.6">C6</text>
<text x="86.6" y="201.1">S4</text>
<text x="178.3" y="201.1">S5</text>
<text x="287.7" y="201.1">S6</text>
<text x="510.5" y="202.9">0.1u</text>
<text x="86.6" y="204.2">CAS-D20TB</text>
<text x="178.3" y="204.2">CAS-D20TB</text>
<text x="287.7" y="204.2">CAS-D20TB</text>
<text x="437.5" y="252.3">R21</text>
<text x="444.8" y="252.3">120k</text>
<text x="403.1" y="262.9">C14</text>
<text x="411.7" y="262.9">0.1u</text>
<text x="419.9" y="261.1">R20</text>
<text x="426.3" y="261.1">10k</text>
<text x="462.2" y="263">U12</text>
<text x="476.3" y="263.5">MCP6022-I/SN</text>
<text x="86.5" y="267.5">spq1410hr5h-b</text>
<text x="86.5" y="264.3">U9</text>
<text x="178.2" y="267.5">spq1410hr5h-b</text>
<text x="178.2" y="264.3">U10</text>
<text x="287.5" y="267.5">spq1410hr5h-b</text>
<text x="287.5" y="264.3">U11</text>
<text x="375" y="268.2">R17</text>
<text x="531" y="269.9">R24</text>
<text x="21.6" y="273.5">C11</text>
<text x="35.7" y="273.5">C12</text>
<text x="375" y="271.4">1M</text>
<text x="382.8" y="273.5">R19</text>
<text x="393.2" y="273.5">0</text>
<text x="539" y="271.6">100k</text>
<text x="21.6" y="276.6">0.1u</text>
<text x="35.7" y="276.6">0.1u</text>
<text x="513.3" y="280.5">R23</text>
<text x="520.7" y="280.6">120k</text>
<text x="375" y="285.8">R18</text>
<text x="402.6" y="285.8">C13</text>
<text x="511.6" y="287.6">R22</text>
<text x="375" y="289">1M</text>
<text x="402.6" y="289">1u</text>
<text x="511" y="294.6">10k</text>
<text x="509.8" y="305.2">C15</text>
<text x="86.6" y="311.8">CAS-D20TB</text>
<text x="86.6" y="308.7">S7</text>
<text x="178.3" y="311.8">CAS-D20TB</text>
<text x="178.3" y="308.7">S8</text>
<text x="287.7" y="311.8">CAS-D20TB</text>
<text x="287.7" y="308.7">S9</text>
<text x="510.5" y="310.5">0.1u</text>
<text x="62.6" y="365.1">M3X6+4 铜柱</text>
<text x="62.6" y="362.1">TP1</text>
<text x="85.6" y="365.1">M3X6+4 铜柱</text>
<text x="85.6" y="362.1">TP2</text>
<text x="110.3" y="365.1">M3X6+4 铜柱</text>
<text x="110.3" y="362.1">TP3</text>
<text x="354.6" y="372.3">H1</text>
<text x="253.1" y="381.1">R25</text>
<text x="261.4" y="381.1">1k</text>
<text x="273.2" y="381.1">LED1</text>
<text x="260.6" y="391.7">16-219A/T2D-AR2T1QY/3T</text>
<text x="346.6" y="393.4">A2541WV-2X4P</text>
</g>
<g font-size="3.2" fill="#00f">
<text x="456.8" y="53.3">1</text>
<text x="74.2" y="56.8">1</text>
<text x="78.7" y="58.2">VCC</text>
<text x="165.9" y="56.8">1</text>
<text x="170.4" y="58.2">VCC</text>
<text x="275.3" y="56.8">1</text>
<text x="279.8" y="58.2">VCC</text>
<text x="456.8" y="56.8">2</text>
<text x="460.3" y="55">VOUTA</text>
<text x="460.3" y="58.6">VINA-</text>
<text x="481.9" y="58.6">VOUTB</text>
<text x="494.5" y="56.8">7</text>
<text x="74.2" y="60.3">2</text>
<text x="74.2" y="63.9">3</text>
<text x="78.7" y="61.7">GND</text>
<text x="78.7" y="65.3">GND</text>
<text x="91.7" y="61.7">OUT</text>
<text x="100.9" y="60.3">4</text>
<text x="165.9" y="60.3">2</text>
<text x="165.9" y="63.9">3</text>
<text x="170.4" y="61.7">GND</text>
<text x="170.4" y="65.3">GND</text>
<text x="183.4" y="61.7">OUT</text>
<text x="192.7" y="60.3">4</text>
<text x="275.3" y="60.3">2</text>
<text x="275.3" y="63.9">3</text>
<text x="279.8" y="61.7">GND</text>
<text x="279.8" y="65.3">GND</text>
<text x="292.8" y="61.7">OUT</text>
<text x="302" y="60.3">4</text>
<text x="456.8" y="60.3">3</text>
<text x="460.3" y="62.1">VINA+</text>
<text x="482.3" y="65.6">VINB+</text>
<text x="483.5" y="62.1">VINB-</text>
<text x="494.5" y="63.9">5</text>
<text x="494.5" y="60.3">6</text>
<text x="74.2" y="102.7">1</text>
<text x="74.2" y="106.2">2</text>
<text x="78.7" y="104.1">1</text>
<text x="78.7" y="107.6">2</text>
<text x="96.4" y="104.1">4</text>
<text x="96.4" y="107.6">5</text>
<text x="100.9" y="102.7">4</text>
<text x="100.9" y="106.2">5</text>
<text x="165.9" y="102.7">1</text>
<text x="165.9" y="106.2">2</text>
<text x="170.4" y="104.1">1</text>
<text x="170.4" y="107.6">2</text>
<text x="188.2" y="104.1">4</text>
<text x="188.2" y="107.6">5</text>
<text x="192.7" y="102.7">4</text>
<text x="192.7" y="106.2">5</text>
<text x="275.3" y="102.7">1</text>
<text x="275.3" y="106.2">2</text>
<text x="279.8" y="104.1">1</text>
<text x="279.8" y="107.6">2</text>
<text x="297.5" y="104.1">4</text>
<text x="297.5" y="107.6">5</text>
<text x="302" y="102.7">4</text>
<text x="302" y="106.2">5</text>
<text x="74.2" y="109.7">3</text>
<text x="78.7" y="111.1">3</text>
<text x="96.4" y="111.1">6</text>
<text x="100.9" y="109.7">6</text>
<text x="165.9" y="109.7">3</text>
<text x="170.4" y="111.1">3</text>
<text x="188.2" y="111.1">6</text>
<text x="192.7" y="109.7">6</text>
<text x="275.3" y="109.7">3</text>
<text x="279.8" y="111.1">3</text>
<text x="297.5" y="111.1">6</text>
<text x="302" y="109.7">6</text>
<text x="458.6" y="160.9">1</text>
<text x="72.5" y="162.6">1</text>
<text x="72.5" y="166.2">2</text>
<text x="76.9" y="164">VCC</text>
<text x="76.9" y="167.6">GND</text>
<text x="89.9" y="167.6">OUT</text>
<text x="99.2" y="166.2">4</text>
<text x="165.9" y="162.6">1</text>
<text x="165.9" y="166.2">2</text>
<text x="170.4" y="164">VCC</text>
<text x="170.4" y="167.6">GND</text>
<text x="183.4" y="167.6">OUT</text>
<text x="192.7" y="166.2">4</text>
<text x="275.3" y="162.6">1</text>
<text x="275.3" y="166.2">2</text>
<text x="279.8" y="164">VCC</text>
<text x="279.8" y="167.6">GND</text>
<text x="292.8" y="167.6">OUT</text>
<text x="302" y="166.2">4</text>
<text x="458.6" y="164.4">2</text>
<text x="458.6" y="167.9">3</text>
<text x="462.1" y="162.6">VOUTA</text>
<text x="462.1" y="166.2">VINA-</text>
<text x="483.6" y="166.2">VOUTB</text>
<text x="496.2" y="167.9">6</text>
<text x="496.2" y="164.4">7</text>
<text x="72.5" y="169.7">3</text>
<text x="76.9" y="171.1">GND</text>
<text x="165.9" y="169.7">3</text>
<text x="170.4" y="171.1">GND</text>
<text x="275.3" y="169.7">3</text>
<text x="279.8" y="171.1">GND</text>
<text x="462.1" y="169.7">VINA+</text>
<text x="484.1" y="173.2">VINB+</text>
<text x="485.2" y="169.7">VINB-</text>
<text x="496.2" y="171.4">5</text>
<text x="74.2" y="208.5">1</text>
<text x="78.7" y="209.9">1</text>
<text x="96.4" y="209.9">4</text>
<text x="100.9" y="208.5">4</text>
<text x="165.9" y="208.5">1</text>
<text x="170.4" y="209.9">1</text>
<text x="188.2" y="209.9">4</text>
<text x="192.7" y="208.5">4</text>
<text x="275.3" y="208.5">1</text>
<text x="279.8" y="209.9">1</text>
<text x="297.5" y="209.9">4</text>
<text x="302" y="208.5">4</text>
<text x="74.2" y="212">2</text>
<text x="74.2" y="215.5">3</text>
<text x="78.7" y="213.4">2</text>
<text x="96.4" y="213.4">5</text>
<text x="100.9" y="212">5</text>
<text x="100.9" y="215.5">6</text>
<text x="165.9" y="212">2</text>
<text x="165.9" y="215.5">3</text>
<text x="170.4" y="213.4">2</text>
<text x="188.2" y="213.4">5</text>
<text x="192.7" y="212">5</text>
<text x="192.7" y="215.5">6</text>
<text x="275.3" y="212">2</text>
<text x="275.3" y="215.5">3</text>
<text x="279.8" y="213.4">2</text>
<text x="297.5" y="213.4">5</text>
<text x="302" y="212">5</text>
<text x="302" y="215.5">6</text>
<text x="78.7" y="217">3</text>
<text x="96.4" y="217">6</text>
<text x="170.4" y="217">3</text>
<text x="188.2" y="217">6</text>
<text x="279.8" y="217">3</text>
<text x="297.5" y="217">6</text>
<text x="458.6" y="268.5">1</text>
<text x="74.2" y="272">1</text>
<text x="74.2" y="275.5">2</text>
<text x="78.7" y="273.4">VCC</text>
<text x="100.9" y="275.5">4</text>
<text x="165.9" y="272">1</text>
<text x="165.9" y="275.5">2</text>
<text x="170.4" y="273.4">VCC</text>
<text x="192.7" y="275.5">4</text>
<text x="275.3" y="272">1</text>
<text x="275.3" y="275.5">2</text>
<text x="279.8" y="273.4">VCC</text>
<text x="302" y="275.5">4</text>
<text x="458.6" y="272">2</text>
<text x="458.6" y="275.5">3</text>
<text x="462.1" y="270.2">VOUTA</text>
<text x="462.1" y="273.8">VINA-</text>
<text x="483.6" y="273.8">VOUTB</text>
<text x="496.2" y="275.5">6</text>
<text x="496.2" y="272">7</text>
<text x="74.2" y="279">3</text>
<text x="78.7" y="276.9">GND</text>
<text x="78.7" y="280.5">GND</text>
<text x="91.7" y="276.9">OUT</text>
<text x="165.9" y="279">3</text>
<text x="170.4" y="276.9">GND</text>
<text x="170.4" y="280.5">GND</text>
<text x="183.4" y="276.9">OUT</text>
<text x="275.3" y="279">3</text>
<text x="279.8" y="276.9">GND</text>
<text x="279.8" y="280.5">GND</text>
<text x="292.8" y="276.9">OUT</text>
<text x="462.1" y="277.3">VINA+</text>
<text x="484.1" y="280.8">VINB+</text>
<text x="485.2" y="277.3">VINB-</text>
<text x="496.2" y="279">5</text>
<text x="74.2" y="316.1">1</text>
<text x="78.7" y="317.5">1</text>
<text x="96.4" y="317.5">4</text>
<text x="100.9" y="316.1">4</text>
<text x="165.9" y="316.1">1</text>
<text x="170.4" y="317.5">1</text>
<text x="188.2" y="317.5">4</text>
<text x="192.7" y="316.1">4</text>
<text x="275.3" y="316.1">1</text>
<text x="279.8" y="317.5">1</text>
<text x="297.5" y="317.5">4</text>
<text x="302" y="316.1">4</text>
<text x="74.2" y="319.6">2</text>
<text x="74.2" y="323.1">3</text>
<text x="78.7" y="321">2</text>
<text x="96.4" y="321">5</text>
<text x="100.9" y="319.6">5</text>
<text x="100.9" y="323.1">6</text>
<text x="165.9" y="319.6">2</text>
<text x="165.9" y="323.1">3</text>
<text x="170.4" y="321">2</text>
<text x="188.2" y="321">5</text>
<text x="192.7" y="319.6">5</text>
<text x="192.7" y="323.1">6</text>
<text x="275.3" y="319.6">2</text>
<text x="275.3" y="323.1">3</text>
<text x="279.8" y="321">2</text>
<text x="297.5" y="321">5</text>
<text x="302" y="319.6">5</text>
<text x="302" y="323.1">6</text>
<text x="78.7" y="324.6">3</text>
<text x="96.4" y="324.6">6</text>
<text x="170.4" y="324.6">3</text>
<text x="188.2" y="324.6">6</text>
<text x="279.8" y="324.6">3</text>
<text x="297.5" y="324.6">6</text>
<text x="347.6" y="376.1">1</text>
<text x="352.1" y="377.5">1</text>
<text x="362.8" y="377.5">2</text>
<text x="367.3" y="376.1">2</text>
<text x="347.6" y="379.6">3</text>
<text x="347.6" y="383.1">5</text>
<text x="352.1" y="381">3</text>
<text x="362.8" y="381">4</text>
<text x="367.3" y="379.6">4</text>
<text x="367.3" y="383.1">6</text>
<text x="347.6" y="386.6">7</text>
<text x="352.1" y="384.5">5</text>
<text x="352.1" y="388.1">7</text>
<text x="362.8" y="384.5">6</text>
<text x="362.8" y="388.1">8</text>
<text x="367.3" y="386.6">8</text>
</g>
<g font-size="3.2" fill="#f00">
<text x="494.5" y="53.3">8</text>
<text x="485.9" y="55">VDD</text>
<text x="496.2" y="160.9">8</text>
<text x="487.7" y="162.6">VDD</text>
<text x="496.2" y="268.5">8</text>
<text x="487.7" y="270.2">VDD</text>
</g>
<g font-size="3.2">
<text x="456.8" y="63.9">4</text>
<text x="460.3" y="65.6">VSS</text>
<text x="458.6" y="171.4">4</text>
<text x="462.1" y="173.2">VSS</text>
<text x="458.6" y="279">4</text>
<text x="462.1" y="280.8">VSS</text>
</g>
</svg>
